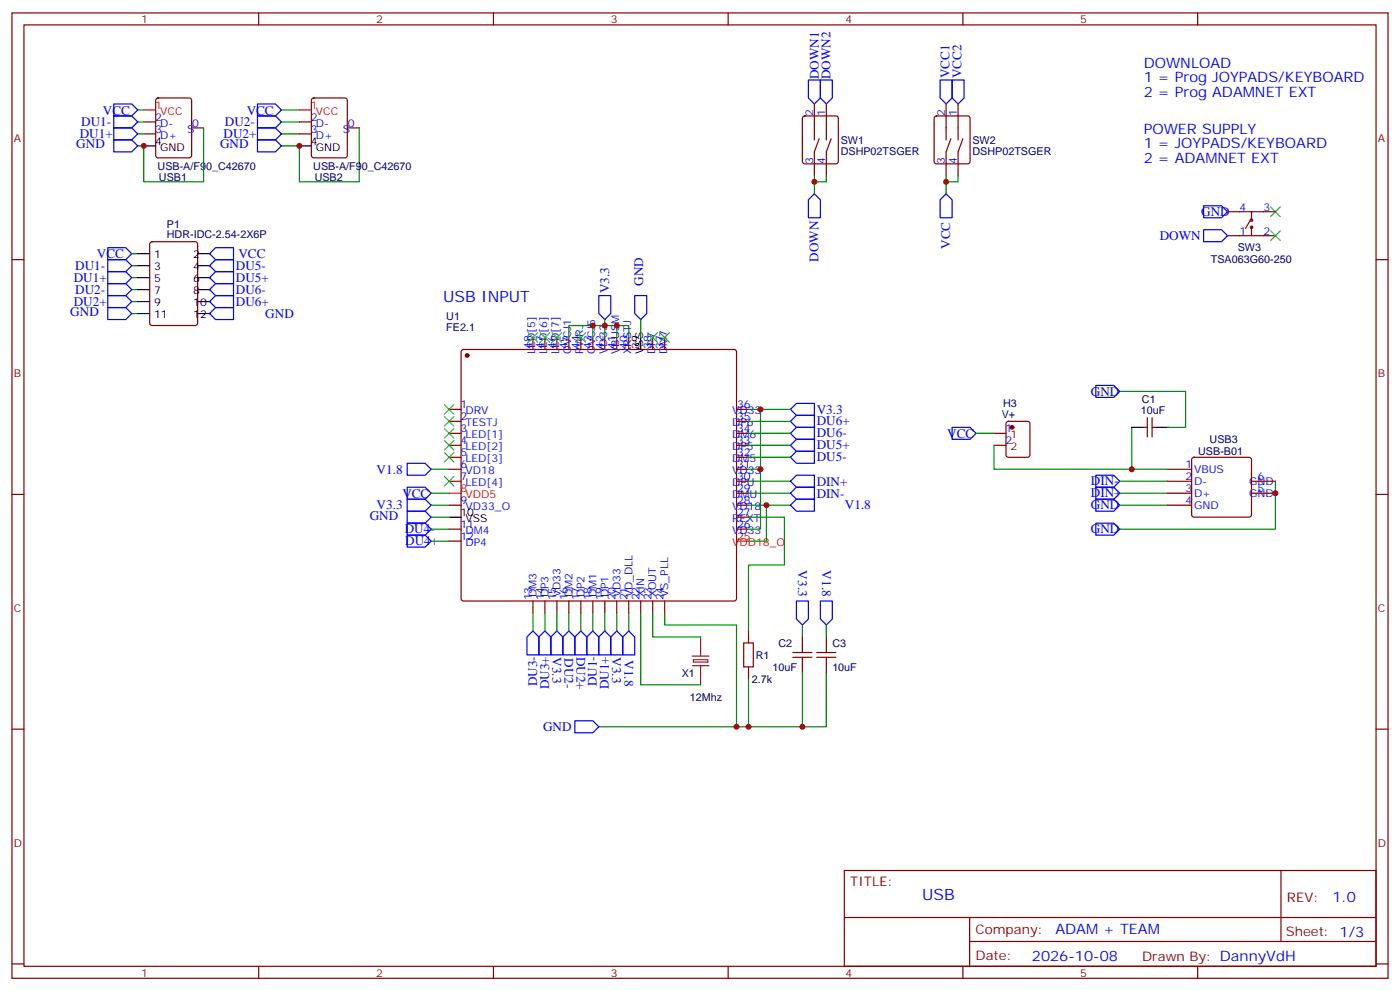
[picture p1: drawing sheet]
<svg xmlns="http://www.w3.org/2000/svg" width="412mm" height="292mm" viewBox="0 0 412 292" stroke-linecap="round" stroke-linejoin="round" font-family="sans-serif">
<g fill="none" stroke="#870000" stroke-width=".35">
<path d="M3.5 3.8h405.4v284.3h-405.4zM7.1 7.3h398.2v277.3h-398.2zM76.2 3.8v3.5M145.3 3.8v3.5M214.5 3.8v3.5M283.6 3.8v3.5M352.8 3.8v3.5M42.3 35.9h3.6M42.3 39.4h3.6M46.1 29.1l.5-.2h9.1l.7 .4v16.5l-.4 .6-9.4 .1-.7-.5v-16.4zM56.4 37.7h3.6M88.2 35.9h3.5"/>
<path d="M88.2 39.4h3.5M92 29.1l.4-.2h9.2l.7 .4v16.5l-.5 .6-9.4 .1-.6-.5-.1-16.4zM102.3 37.7h3.5M236.6 34.4l.5-.3h9.1l.5 .3 .2 .5v12.7l-.2 .5-.5 .2h-9.1l-.5-.3-.2-.4v-12.7zM239.9 30.6v10.6M243.4 30.6v10.6M275.4 34.4l.5-.3h9.1l.5 .3 .3 .5v12.7l-.3 .5-.5 .2h-9.1l-.5-.3-.2-.4v-12.7zM278.7 30.6v10.6M282.2 30.6v10.6M241.3 40.9l-1.4 3.8v7.1M244.8 40.9l-1.4 3.8v7.1M280.1 40.9l-1.4 3.8v7.1"/>
<path d="M283.6 40.9l-1.4 3.8v7.1M3.5 76.5h3.6M44.3 71.4l.5-.2h12.7l.7 .4v23.6l-.5 .6-12.9 .1-.6-.5-.1-23.5zM361.6 62.4h14.1M361.6 69.4h14.1M368.3 64.8l-1.4 2.5M368.7 62.4v2.4M368.7 67v2.4M405.3 76.5h3.6M157 99.4v3.5M160.5 99.4v3.5M164 99.4v3.5"/>
<path d="M167.6 99.4v3.5M171.1 99.4v3.5M174.6 99.4v3.5M178.2 99.4v3.5M181.7 99.4v3.5M185.2 99.4v3.5M192.3 99.4v3.5M195.8 99.4v3.5M136.1 103.1l.4-.2h79.8l.5 .2 .2 .5v72.7l-.3 .5-.4 .2h-79.8l-.5-.2-.2-.5v-72.7zM132.3 120.6h3.5M132.3 124.1h3.5M132.3 127.6h3.5"/>
<path d="M132.3 131.2h3.5M132.3 134.7h3.5M132.3 138.2h3.5M217 120.6h3.5M217 124.1h3.5M217 127.6h3.5M217 131.2h3.5M217 134.7h3.5M217 138.2h3.5M292.8 127.6h3.5M292.8 131.2h3.5M296.6 124.3l.4-.2h5.7l.6 .4 .1 9.5-.5 .6-5.9 .1-.6-.5-.1-9.4z"/>
<path d="M336.9 125.9h1.1M338 123v5.7M339.4 123v5.7M339.4 125.9h1M344 138.2h7M351.2 134.9l.5-.2h16.2l.5 .2 .3 .5v16.2l-.3 .5-.5 .2h-16.2l-.5-.2-.2-.5v-16.2zM3.5 145.6h3.6M132.3 141.7h3.5M132.3 148.8h3.5M132.3 155.9h3.5M132.3 159.4h3.5M217 141.7h3.5"/>
<path d="M217 148.8h3.5M217 155.9h3.5M217 152.3h3.5M217 145.3h3.5M344 141.7h7M344 148.8h7M344 145.3h7M368.7 141.7h7M368.7 145.3h7M405.3 145.6h3.6M157 177v3.6M160.5 177v3.6"/>
<path d="M164 177v3.6M167.6 177v3.6M171.1 177v3.6M174.6 177v3.6M178.2 177v3.6M181.7 177v3.6M185.2 177v3.6M188.7 177v3.6M192.3 177v3.6M195.8 177v3.6M220.5 185.8v3.6M220.5 196.4v3.6"/>
<path d="M233.5 193.6h5.7M233.5 192.2h5.7M236.4 187.6v4.6M236.4 193.6v4.6M240.6 193.6h5.6M240.6 192.2h5.6M243.4 187.6v4.6M243.4 193.6v4.6M3.5 214.8h3.6M405.3 214.8h3.6M248.7 256.4h156.6v28.2h-156.6zM377.3 256.4v20.9"/>
<path d="M248.7 270.2h156.5M285.6 277.3h119.6M285.6 270.2v14.2M3.5 283.9h3.6M76.2 284.6v3.5M145.3 284.6v3.5M214.5 284.6v3.5M283.6 284.6v3.5M352.8 284.6v3.5M405.3 283.9h3.6"/>
<circle cx="368.7" cy="67" r=".35"/>
<circle cx="368.7" cy="64.8" r=".35"/>
</g>
<g fill="none" stroke="#008700" stroke-width=".35">
<path d="M40.6 32.4h1.7M40.6 35.9h1.7M40.6 39.4h1.7M60 37.7v15.9h-17.7v-10.6h-1.7M82.9 32.4h5.3M82.9 35.9h5.3M82.9 39.4h5.3M105.8 37.7v15.9h-17.6v-10.6h-5.3M239.9 51.8v5.3M243.4 51.8v1.8h-3.5M278.7 51.8v5.3M282.2 51.8v1.8h-3.5"/>
<path d="M38.8 74.7h1.8M38.8 78.2h1.8M38.8 81.8h1.8M38.8 85.3h1.8M38.8 88.8h1.8M38.8 92.4h1.8M174.6 99.4v-3.5h7.1v3.5M174.6 95.9h-7v3.5M178.2 94.1v5.3M181.7 95.9h3.5v3.5M188.7 94.1v5.3M329.8 115.3h19.4v10.6h-5.2"/>
<path d="M127 138.2h5.3M220.5 120.6h12.3M220.5 138.2h3.5M220.5 134.7h12.3M220.5 131.2h12.3M220.5 124.1h12.3M220.5 127.6h12.3M224 120.6v35.3h-3.5M287.5 127.6h5.3M292.8 131.2v7h51.2M333.4 125.9v12.3M127 145.3h5.3"/>
<path d="M127 148.8h5.3M127 152.3h5.3M127 155.9h5.3M127 159.4h5.3M220.5 152.3h10.6v14.1h-10.6v19.4M220.5 145.3h12.3M220.5 141.7h12.3M220.5 148.8h12.3M225.8 148.8v10.6h-5.3M329.8 145.3h14.2M329.8 141.7h14.2M329.8 148.8h14.2"/>
<path d="M375.7 141.7v14.2h-45.9M157 180.6v5.2M160.5 180.6v5.2M164 180.6v5.2M167.6 180.6v5.2M171.1 180.6v5.2M174.6 180.6v5.2M178.2 180.6v5.2M181.7 180.6v5.2M185.2 180.6v5.2M188.7 180.6v21.1h17.7M192.3 180.6v7h14.1"/>
<path d="M195.8 180.6v3.5h21.2v30M220.5 200v14.1M236.4 184.1v3.5M236.4 198.2v15.9M243.4 198.2v15.9h-67M243.4 184.1v3.5"/>
</g>
<g fill="none" stroke="#00f" stroke-width=".35">
<path d="M33.5 30.6h5.3l1.8 1.8-1.8 1.7h-5.3zM33.5 34.1h5.3l1.8 1.8-1.8 1.8h-5.3zM33.5 37.7h5.3l1.8 1.7-1.8 1.8h-5.3zM75.8 37.7h5.3l1.8 1.7-1.8 1.8h-5.3zM75.8 34.1h5.3l1.8 1.8-1.8 1.8h-5.3zM75.8 30.6h5.3l1.8 1.8-1.8 1.7h-5.3zM238.1 23.6h3.6v5.3l-1.8 1.7-1.8-1.7zM241.7 23.6h3.5v5.3l-1.8 1.7-1.7-1.7zM276.9 23.6h3.6v5.3l-1.8 1.7-1.8-1.7zM280.5 23.6h3.5v5.3l-1.8 1.7-1.7-1.7zM33.5 41.2h5.3l1.8 1.8-1.8 1.7h-5.3zM75.8 41.2h5.3l1.8 1.8-1.8 1.7h-5.3z"/>
<path d="M238.1 58.8l1.8-1.7 1.8 1.7v5.3h-3.6zM278.7 57.1l1.8 1.7v5.3h-3.6v-5.3zM31.7 73h5.3l1.8 1.7-1.8 1.8h-5.3zM31.7 76.5h5.3l1.8 1.7-1.8 1.8h-5.3zM61.7 78.2l1.8-1.7h5.3v3.5h-5.3zM63.5 73h5.3v3.5h-5.3l-1.8-1.8zM354.5 60.6h5.3l1.8 1.8-1.8 1.7h-5.3zM354.5 67.7h5.3l1.8 1.7-1.8 1.8h-5.3zM31.7 80h5.3l1.8 1.8-1.8 1.7h-5.3zM31.7 83.5h5.3l1.8 1.8-1.8 1.8h-5.3zM31.7 87.1h5.3l1.8 1.7-1.8 1.8h-5.3zM31.7 90.6h5.3l1.8 1.8-1.8 1.7h-5.3z"/>
<path d="M61.7 92.4l1.8-1.8h5.3v3.5h-5.3zM61.7 88.8l1.8-1.7h5.3v3.5h-5.3zM61.7 81.8l1.8-1.8h5.3v3.5h-5.3zM63.5 83.5h5.3v3.6h-5.3l-1.8-1.8zM176.4 87.1h3.5v5.3l-1.7 1.7-1.8-1.7zM187 87.1h3.5v5.3l-1.8 1.7-1.7-1.7zM322.8 113.5h5.3l1.7 1.8-1.7 1.8h-5.3zM119.9 136.5h5.3l1.8 1.7-1.8 1.8h-5.3zM232.8 120.6l1.8-1.8h5.3v3.5h-5.3zM232.8 134.7l1.8-1.8h5.3v3.6h-5.3zM232.8 131.2l1.8-1.8h5.3v3.5h-5.3zM232.8 124.1l1.8-1.8h5.3v3.6h-5.3z"/>
<path d="M232.8 127.6l1.8-1.7h5.3v3.5h-5.3zM280.5 125.9h5.3l1.7 1.7-1.7 1.8h-5.3zM322.8 140h5.3l1.7 1.7-1.7 1.8h-5.3zM119.9 143.5h5.3l1.8 1.8-1.8 1.7h-5.3zM119.9 150.6h5.3l1.8 1.7-1.8 1.8h-5.3zM119.9 147h5.3l1.8 1.8-1.8 1.8h-5.3zM119.9 157.6h5.3l1.8 1.8-1.8 1.7h-5.3zM119.9 154.1h5.3l1.8 1.8-1.8 1.7h-5.3zM232.8 141.7l1.8-1.7h5.3v3.5h-5.3zM232.8 148.8l1.8-1.8h5.3v3.6h-5.3zM234.6 143.5h5.3v3.5h-5.3l-1.8-1.7zM322.8 154.1h5.3l1.7 1.8-1.7 1.7h-5.3z"/>
<path d="M322.8 143.5h5.3l1.7 1.8-1.7 1.7h-5.3zM322.8 147h5.3l1.7 1.8-1.7 1.8h-5.3zM234.6 177h3.5v5.3l-1.7 1.8-1.8-1.8zM241.7 177h3.5v5.3l-1.8 1.8-1.7-1.8zM157 185.8l1.7 1.8v5.3h-3.5v-5.3zM158.7 187.6l1.8-1.8 1.8 1.8v5.3h-3.6zM164 185.8l1.8 1.8v5.3h-3.5v-5.3zM165.8 187.6l1.8-1.8 1.7 1.8v5.3h-3.5zM169.3 187.6l1.8-1.8 1.8 1.8v5.3h-3.6zM174.6 185.8l1.8 1.8v5.3h-3.5v-5.3zM178.2 185.8l1.7 1.8v5.3h-3.5v-5.3zM181.7 185.8l1.7 1.8v5.3h-3.5v-5.3z"/>
<path d="M183.4 187.6l1.8-1.8 1.8 1.8v5.3h-3.6zM169.3 212.3h5.3l1.8 1.8-1.8 1.7h-5.3z"/>
</g>
<path d="M42.3 32.4h3.6M88.2 32.4h3.5M132.3 145.3h3.5M217 159.4h3.5" fill="none" stroke="#f00" stroke-width=".35"/>
<g fill="none" stroke="#000" stroke-width=".35">
<path d="M42.3 43h3.6M88.2 43h3.5M40.6 74.7h3.5M40.6 78.2h3.5M58.2 74.7h3.5M58.2 78.2h3.5M40.6 92.4h3.5M40.6 88.8h3.5M40.6 81.8h3.5M40.6 85.3h3.5M58.2 92.4h3.5M58.2 88.8h3.5"/>
<path d="M58.2 81.8h3.5M58.2 85.3h3.5M188.7 99.4v3.5M333.4 125.9h3.5M340.4 125.9h3.6M132.3 152.3h3.5"/>
</g>
<g fill="#870000" stroke="#870000" stroke-width=".35">
<circle cx="137.6" cy="104.7" r=".53"/>
<circle cx="298.1" cy="125.9" r=".53"/>
</g>
<path d="M203.9 196.1h4.9M203.9 193.3h4.9M204.3 194.3h4.2v.7h-4.2zM206.4 187.6v5.7M206.4 196.1v5.6" fill="none" stroke="#8c2424" stroke-width=".35"/>
<g fill="none" stroke="#3c3" stroke-width=".35">
<path d="M374.3 61l2.8 2.8M374.3 68l2.8 2.8M377.1 61l-2.8 2.8M377.1 68l-2.8 2.8M155.6 98l2.8 2.8M158.4 98l-2.8 2.8M159.1 98l2.8 2.8M161.9 98l-2.8 2.8M162.6 98l2.9 2.8M165.5 98l-2.9 2.8M169.7 98l2.8 2.8M172.5 98l-2.8 2.8"/>
<path d="M190.9 98l2.8 2.8M193.7 98l-2.8 2.8M194.4 98l2.8 2.8M197.2 98l-2.8 2.8M130.9 119.2l2.8 2.8M133.7 119.2l-2.8 2.8M130.9 122.7l2.8 2.8M130.9 126.2l2.8 2.8M130.9 129.8l2.8 2.8M130.9 133.3l2.8 2.8M133.7 122.7l-2.8 2.8M133.7 126.2l-2.8 2.8"/>
<path d="M133.7 129.8l-2.8 2.8M133.7 133.3l-2.8 2.8M130.9 140.3l2.8 2.9M133.7 140.3l-2.8 2.9"/>
</g>
<path d="M219.1 189.4h2.8v7h-2.8z" fill="none" stroke="#a10000" stroke-width=".35"/>
<g fill="#c00">
<circle cx="42.3" cy="43" r=".88"/>
<circle cx="88.2" cy="43" r=".88"/>
<circle cx="224" cy="120.6" r=".88"/>
<circle cx="224" cy="138.2" r=".88"/>
<circle cx="225.8" cy="148.8" r=".88"/>
<circle cx="178.2" cy="95.9" r=".88"/>
<circle cx="181.7" cy="95.9" r=".88"/>
<circle cx="174.6" cy="95.9" r=".88"/>
<circle cx="217" cy="214.1" r=".88"/>
<circle cx="236.4" cy="214.1" r=".88"/>
<circle cx="220.5" cy="214.1" r=".88"/>
<circle cx="375.7" cy="145.3" r=".88"/>
<circle cx="239.9" cy="53.6" r=".88"/>
<circle cx="278.7" cy="53.6" r=".88"/>
<circle cx="333.4" cy="138.2" r=".88"/>
</g>
<g font-size="4.6" fill="#00f">
<text x="130.5" y="88.8">USB INPUT</text>
<text x="271.6" y="265.2">USB</text>
</g>
<g font-size="4.2" fill="#00f">
<text x="336.9" y="20">DOWNLOAD</text>
<text x="336.9" y="24.3">1 = Prog JOYPADS/KEYBOARD</text>
<text x="336.9" y="28.5">2 = Prog ADAMNET EXT</text>
<text x="336.9" y="39.4">POWER SUPPLY</text>
<text x="336.9" y="43.7">1 = JOYPADS/KEYBOARD</text>
<text x="336.9" y="47.9">2 = ADAMNET EXT</text>
<text x="392.5" y="265.7">1.0</text>
<text x="310.9" y="275.2">ADAM + TEAM</text>
<text x="304" y="283">2026-10-08</text>
</g>
<g font-size="3.9" fill="#00f">
<text x="241.2" y="23.3" transform="rotate(-90 241.2 23.3)">DOWN1</text>
<text x="244.7" y="23.3" transform="rotate(-90 244.7 23.3)">DOWN2</text>
<text x="279.7" y="23.1" transform="rotate(-90 279.7 23.1)">VCC1</text>
<text x="283.3" y="23.1" transform="rotate(-90 283.3 23.1)">VCC2</text>
<text x="30.3" y="33.8">VCC</text>
<text x="72.7" y="33.8">VCC</text>
<text x="23.5" y="40.7">DU1+</text>
<text x="23.9" y="37.2">DU1-</text>
<text x="65.8" y="40.7">DU2+</text>
<text x="66.3" y="37.2">DU2-</text>
<text x="22.5" y="43.7">GND</text>
<text x="64.8" y="43.7">GND</text>
<text x="353.8" y="63.6">GND</text>
<text x="341.6" y="70.8">DOWN</text>
<text x="28.6" y="76.1">VCC</text>
<text x="70.2" y="76">VCC</text>
<text x="241.1" y="77" transform="rotate(-90 241.1 77)">DOWN</text>
<text x="279.9" y="73.3" transform="rotate(-90 279.9 73.3)">VCC</text>
<text x="21.7" y="83">DU1+</text>
<text x="22.2" y="79.5">DU1-</text>
<text x="69.5" y="83">DU5+</text>
<text x="69.5" y="79.5">DU5-</text>
<text x="22.2" y="86.6">DU2-</text>
<text x="69.5" y="86.6">DU6-</text>
<text x="179.5" y="86.4" transform="rotate(-90 179.5 86.4)">V3.3</text>
<text x="189.5" y="84.2" transform="rotate(-90 189.5 84.2)">GND</text>
<text x="20.7" y="93.1">GND</text>
<text x="21.7" y="90.1">DU2+</text>
<text x="69.5" y="90.1">DU6+</text>
<text x="78.2" y="93.6">GND</text>
<text x="321.3" y="116.5">GND</text>
<text x="240.6" y="121.9">V3.3</text>
<text x="240.6" y="125.3">DU6+</text>
<text x="240.6" y="128.8">DU6-</text>
<text x="279" y="128.9">VCC</text>
<text x="240.6" y="135.9">DU5-</text>
<text x="240.6" y="132.4">DU5+</text>
<text x="110.9" y="139.5">V1.8</text>
<text x="240.6" y="143.1">DIN+</text>
<text x="321.3" y="143">DIN-</text>
<text x="118.5" y="146.5">VCC</text>
<text x="240.6" y="146.6">DIN-</text>
<text x="321.3" y="146.5">DIN+</text>
<text x="108.9" y="153.1">GND</text>
<text x="110.9" y="150.1">V3.3</text>
<text x="248.9" y="150.1">V1.8</text>
<text x="321.3" y="150">GND</text>
<text x="119.2" y="157.1">DU4-</text>
<text x="119.4" y="160.6">DU4+</text>
<text x="321.3" y="157.1">GND</text>
<text x="235.1" y="168" transform="rotate(90 235.1 168)">V3.3</text>
<text x="242.2" y="168" transform="rotate(90 242.2 168)">V1.8</text>
<text x="162.7" y="193.6" transform="rotate(90 162.7 193.6)">V3.3</text>
<text x="166.3" y="193.9" transform="rotate(90 166.3 193.9)">DU2-</text>
<text x="169.8" y="193.5" transform="rotate(90 169.8 193.5)">DU2+</text>
<text x="180.4" y="193.6" transform="rotate(90 180.4 193.6)">V3.3</text>
<text x="184" y="194.5" transform="rotate(90 184 194.5)">V1.8</text>
<text x="158.3" y="202.2" transform="rotate(-90 158.3 202.2)">DU3-</text>
<text x="161.8" y="203" transform="rotate(-90 161.8 203)">DU3+</text>
<text x="175.8" y="202.2" transform="rotate(-90 175.8 202.2)">DU1-</text>
<text x="179.4" y="203" transform="rotate(-90 179.4 203)">DU1+</text>
<text x="160" y="215.3">GND</text>
</g>
<g font-size="3.9" fill="#800">
<text x="250.5" y="261">TITLE:</text>
<text x="379.1" y="265.7">REV:</text>
<text x="287.4" y="275.2">Company:</text>
<text x="378.7" y="275.8">Sheet: 1/3</text>
<text x="287.4" y="282.9">Date:</text>
<text x="336.4" y="282.9">Drawn By: DannyVdH</text>
</g>
<g font-size="3.2" fill="#800">
<text x="41.6" y="6.8">1</text>
<text x="110.8" y="6.8">2</text>
<text x="179.9" y="6.8">3</text>
<text x="249.1" y="6.8">4</text>
<text x="318.2" y="6.8">5</text>
<text x="4.1" y="41.9">A</text>
<text x="405.9" y="41.9">A</text>
<text x="4.1" y="111.1">B</text>
<text x="405.9" y="111.1">B</text>
<text x="297.6" y="129">1</text>
<text x="297.6" y="132.6">2</text>
<text x="4.1" y="180.2">C</text>
<text x="405.9" y="180.2">C</text>
<text x="4.1" y="249.3">D</text>
<text x="405.9" y="249.3">D</text>
<text x="41.6" y="287.6">1</text>
<text x="110.8" y="287.6">2</text>
<text x="179.9" y="287.6">3</text>
<text x="249.1" y="287.6">4</text>
<text x="318.2" y="287.6">5</text>
</g>
<g font-size="3.2" fill="#f00">
<text x="45.7" y="32">1</text>
<text x="47.2" y="33.8">VCC</text>
<text x="91.5" y="32">1</text>
<text x="93" y="33.8">VCC</text>
<text x="135.6" y="144.9">8</text>
<text x="137.1" y="146.7">VDD5</text>
<text x="215.7" y="160.8">VDD18_O</text>
<text x="217.1" y="159">25</text>
</g>
<g font-size="3.2" fill="#00f">
<text x="45.7" y="35.6">2</text>
<text x="91.5" y="35.6">2</text>
<text x="239.5" y="34.1" transform="rotate(-90 239.5 34.1)">2</text>
<text x="243.1" y="34.1" transform="rotate(-90 243.1 34.1)">1</text>
<text x="278.3" y="34.1" transform="rotate(-90 278.3 34.1)">2</text>
<text x="281.9" y="34.1" transform="rotate(-90 281.9 34.1)">1</text>
<text x="45.7" y="39.1">3</text>
<text x="47.2" y="37.3">D-</text>
<text x="47.2" y="40.9">D+</text>
<text x="55.1" y="39.1">S</text>
<text x="56.6" y="37.3">0</text>
<text x="91.5" y="39.1">3</text>
<text x="93" y="37.3">D-</text>
<text x="93" y="40.9">D+</text>
<text x="101" y="39.1">S</text>
<text x="102.5" y="37.3">0</text>
<text x="239.5" y="48.3" transform="rotate(-90 239.5 48.3)">3</text>
<text x="243.1" y="48.3" transform="rotate(-90 243.1 48.3)">4</text>
<text x="278.3" y="48.3" transform="rotate(-90 278.3 48.3)">3</text>
<text x="281.9" y="48.3" transform="rotate(-90 281.9 48.3)">4</text>
<text x="365.1" y="62">4</text>
<text x="372.2" y="62">3</text>
<text x="365.1" y="69.1">1</text>
<text x="372.2" y="69.1">2</text>
<text x="156.6" y="102.8" transform="rotate(-90 156.6 102.8)">48</text>
<text x="157.7" y="104.2" transform="rotate(-90 157.7 104.2)">LED[5]</text>
<text x="160.2" y="102.8" transform="rotate(-90 160.2 102.8)">47</text>
<text x="161.2" y="104.2" transform="rotate(-90 161.2 104.2)">LED[6]</text>
<text x="163.7" y="102.8" transform="rotate(-90 163.7 102.8)">46</text>
<text x="164.7" y="104.2" transform="rotate(-90 164.7 104.2)">LED[7]</text>
<text x="167.2" y="102.8" transform="rotate(-90 167.2 102.8)">45</text>
<text x="168.3" y="104.2" transform="rotate(-90 168.3 104.2)">OVCJ1</text>
<text x="170.7" y="102.8" transform="rotate(-90 170.7 102.8)">44</text>
<text x="171.8" y="104.2" transform="rotate(-90 171.8 104.2)">PWRJ</text>
<text x="174.3" y="102.8" transform="rotate(-90 174.3 102.8)">43</text>
<text x="175.3" y="104.2" transform="rotate(-90 175.3 104.2)">OVCJ5</text>
<text x="177.8" y="102.8" transform="rotate(-90 177.8 102.8)">42</text>
<text x="178.9" y="104.2" transform="rotate(-90 178.9 104.2)">VD33</text>
<text x="181.3" y="102.8" transform="rotate(-90 181.3 102.8)">41</text>
<text x="182.4" y="104.2" transform="rotate(-90 182.4 104.2)">VBUSM</text>
<text x="184.9" y="102.8" transform="rotate(-90 184.9 102.8)">40</text>
<text x="185.9" y="104.2" transform="rotate(-90 185.9 104.2)">XRSTJ</text>
<text x="191.9" y="102.8" transform="rotate(-90 191.9 102.8)">38</text>
<text x="193" y="104.2" transform="rotate(-90 193 104.2)">DP7</text>
<text x="195.4" y="102.8" transform="rotate(-90 195.4 102.8)">37</text>
<text x="196.5" y="104.2" transform="rotate(-90 196.5 104.2)">DM7</text>
<text x="135.6" y="120.2">1</text>
<text x="135.6" y="123.8">2</text>
<text x="137.1" y="122">DRV</text>
<text x="137.1" y="125.5">TESTJ</text>
<text x="215.7" y="125.5">DP6</text>
<text x="215.7" y="122">VD33</text>
<text x="217.1" y="123.8">35</text>
<text x="217.1" y="120.2">36</text>
<text x="135.6" y="127.3">3</text>
<text x="135.6" y="130.8">4</text>
<text x="137.1" y="129">LED[1]</text>
<text x="215.7" y="129">DM6</text>
<text x="217.1" y="130.8">33</text>
<text x="217.1" y="127.3">34</text>
<text x="296.2" y="127.3">1</text>
<text x="296.2" y="130.8">2</text>
<text x="135.6" y="134.3">5</text>
<text x="135.6" y="137.9">6</text>
<text x="137.1" y="132.6">LED[2]</text>
<text x="137.1" y="136.1">LED[3]</text>
<text x="215.7" y="136.1">DM5</text>
<text x="215.7" y="132.6">DP5</text>
<text x="217.1" y="137.9">31</text>
<text x="217.1" y="134.3">32</text>
<text x="349.2" y="137.9">1</text>
<text x="135.6" y="141.4">7</text>
<text x="137.1" y="139.6">VD18</text>
<text x="137.1" y="143.2">LED[4]</text>
<text x="215.7" y="143.2">DPU</text>
<text x="215.7" y="139.6">VD33</text>
<text x="217.1" y="141.4">30</text>
<text x="349.2" y="141.4">2</text>
<text x="351.7" y="142.8">D-</text>
<text x="351.7" y="139.3">VBUS</text>
<text x="367.9" y="142.8">GND</text>
<text x="370.4" y="141.4">6</text>
<text x="135.6" y="148.4">9</text>
<text x="215.7" y="146.7">DMU</text>
<text x="217.1" y="148.4">28</text>
<text x="217.1" y="144.9">29</text>
<text x="349.2" y="148.4">4</text>
<text x="349.2" y="144.9">3</text>
<text x="351.7" y="149.9">GND</text>
<text x="351.7" y="146.3">D+</text>
<text x="367.9" y="146.3">GND</text>
<text x="370.4" y="144.9">5</text>
<text x="135.6" y="155.5">11</text>
<text x="137.1" y="150.2">VD33_O</text>
<text x="215.7" y="153.7">REXT</text>
<text x="215.7" y="150.2">VD18</text>
<text x="217.1" y="155.5">26</text>
<text x="217.1" y="152">27</text>
<text x="135.6" y="159">12</text>
<text x="137.1" y="157.3">DM4</text>
<text x="137.1" y="160.8">DP4</text>
<text x="215.7" y="157.3">VD33</text>
<text x="156.6" y="176.8" transform="rotate(-90 156.6 176.8)">13</text>
<text x="158" y="176" transform="rotate(-90 158 176)">DM3</text>
<text x="160.2" y="176.8" transform="rotate(-90 160.2 176.8)">14</text>
<text x="161.6" y="176" transform="rotate(-90 161.6 176)">DP3</text>
<text x="163.7" y="176.8" transform="rotate(-90 163.7 176.8)">15</text>
<text x="165.1" y="176" transform="rotate(-90 165.1 176)">VD33</text>
<text x="167.2" y="176.8" transform="rotate(-90 167.2 176.8)">16</text>
<text x="168.6" y="176" transform="rotate(-90 168.6 176)">DM2</text>
<text x="170.7" y="176.8" transform="rotate(-90 170.7 176.8)">17</text>
<text x="172.2" y="176" transform="rotate(-90 172.2 176)">DP2</text>
<text x="174.3" y="176.8" transform="rotate(-90 174.3 176.8)">18</text>
<text x="175.7" y="176" transform="rotate(-90 175.7 176)">DM1</text>
<text x="177.8" y="176.8" transform="rotate(-90 177.8 176.8)">19</text>
<text x="179.2" y="176" transform="rotate(-90 179.2 176)">DP1</text>
<text x="181.3" y="176.8" transform="rotate(-90 181.3 176.8)">20</text>
<text x="182.7" y="176" transform="rotate(-90 182.7 176)">VD33</text>
<text x="184.9" y="176.8" transform="rotate(-90 184.9 176.8)">21</text>
<text x="186.3" y="176" transform="rotate(-90 186.3 176)">VD_DLL</text>
<text x="188.4" y="176.8" transform="rotate(-90 188.4 176.8)">22</text>
<text x="189.8" y="176" transform="rotate(-90 189.8 176)">XIN</text>
<text x="191.9" y="176.8" transform="rotate(-90 191.9 176.8)">23</text>
<text x="193.3" y="176" transform="rotate(-90 193.3 176)">XOUT</text>
<text x="195.4" y="176.8" transform="rotate(-90 195.4 176.8)">24</text>
<text x="196.8" y="176" transform="rotate(-90 196.8 176)">VS_PLL</text>
</g>
<g font-size="3.2">
<text x="45.7" y="42.6">4</text>
<text x="47.2" y="44.4">GND</text>
<text x="91.5" y="42.6">4</text>
<text x="93" y="44.4">GND</text>
<text x="45.4" y="76.1">1</text>
<text x="56.9" y="76.1">2</text>
<text x="45.4" y="79.7">3</text>
<text x="45.4" y="83.2">5</text>
<text x="56.9" y="83.2">6</text>
<text x="56.9" y="79.7">4</text>
<text x="45.4" y="86.7">7</text>
<text x="56.9" y="86.7">8</text>
<text x="45.4" y="90.2">9</text>
<text x="45.4" y="93.8">11</text>
<text x="56.9" y="93.8">12</text>
<text x="56.9" y="90.2">10</text>
<text x="188.4" y="102.8" transform="rotate(-90 188.4 102.8)">39</text>
<text x="189.4" y="104.2" transform="rotate(-90 189.4 104.2)">VSS</text>
<text x="135.6" y="152">10</text>
<text x="137.1" y="153.7">VSS</text>
</g>
<g font-size="3.2" fill="#000080">
<text x="247.6" y="45.5">DSHP02TSGER</text>
<text x="247.6" y="42.3">SW1</text>
<text x="286.5" y="45.5">DSHP02TSGER</text>
<text x="286.5" y="42.3">SW2</text>
<text x="46.4" y="50.1">USB-A/F90_C42670</text>
<text x="46.8" y="53.4">USB1</text>
<text x="92.3" y="50.1">USB-A/F90_C42670</text>
<text x="92.7" y="53.4">USB2</text>
<text x="49.1" y="70.1">HDR-IDC-2.54-2X6P</text>
<text x="49.1" y="67">P1</text>
<text x="356.7" y="77.5">TSA063G60-250</text>
<text x="364.6" y="74">SW3</text>
<text x="131.5" y="94.3">U1</text>
<text x="131.5" y="97.5">FE2.1</text>
<text x="295.5" y="119.8">H3</text>
<text x="336.4" y="118.8">C1</text>
<text x="295.1" y="123">V+</text>
<text x="336" y="122">10uF</text>
<text x="356.3" y="130.5">USB3</text>
<text x="353" y="134">USB-B01</text>
<text x="229.3" y="190.6">C2</text>
<text x="245.2" y="190.6">C3</text>
<text x="222.6" y="194">R1</text>
<text x="227.5" y="197.7">10uF</text>
<text x="245.2" y="197.7">10uF</text>
<text x="200.8" y="199.3">X1</text>
<text x="221.4" y="201.1">2.7k</text>
<text x="203.2" y="206.4">12Mhz</text>
</g>
</svg>
